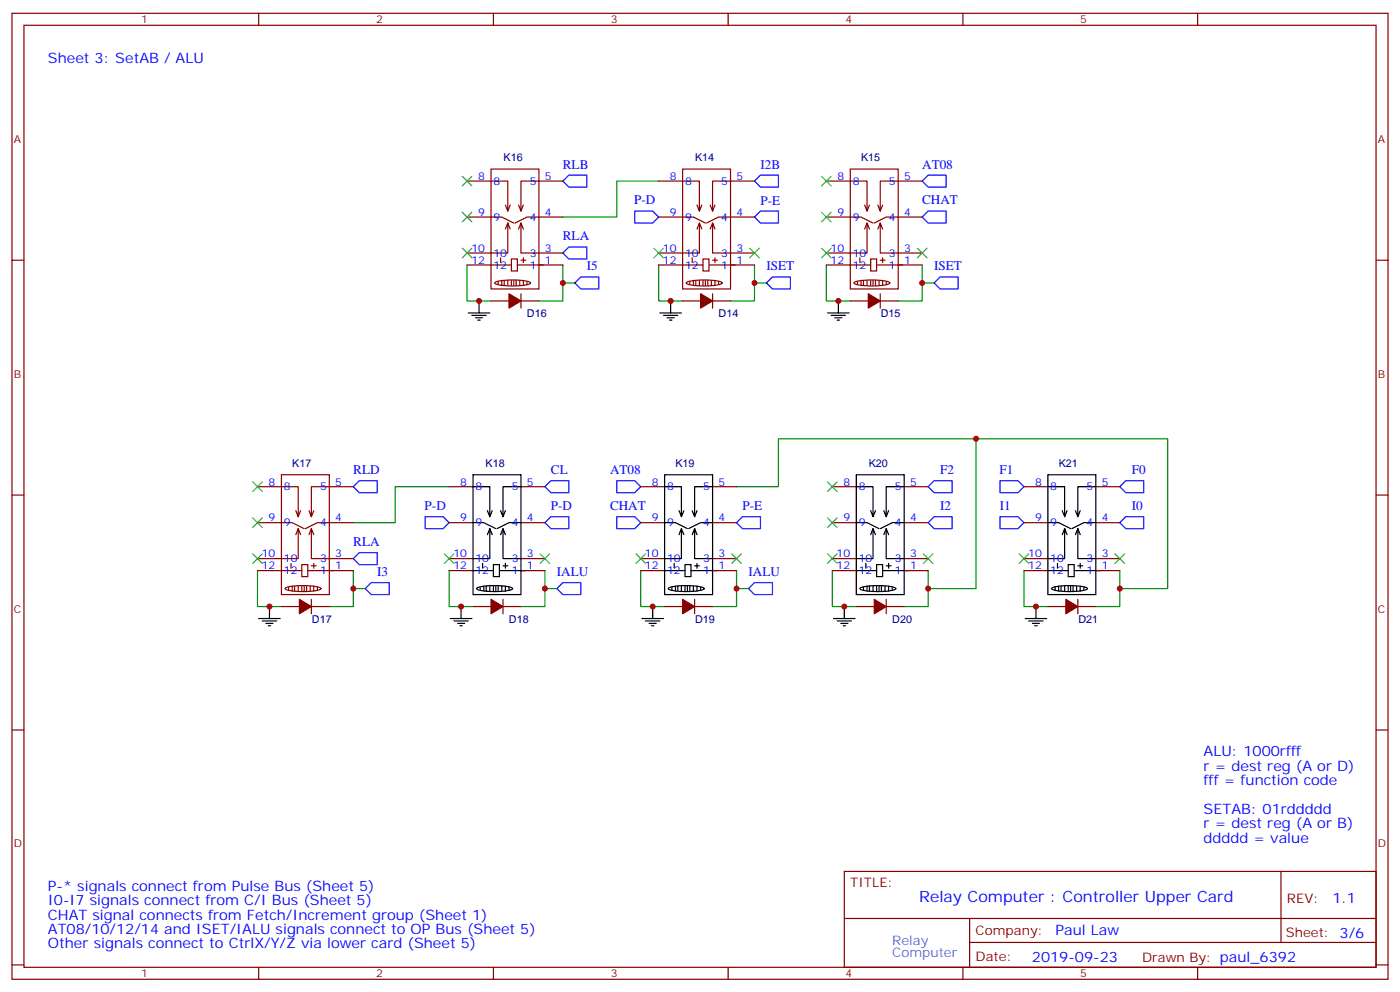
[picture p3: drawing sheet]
<svg xmlns="http://www.w3.org/2000/svg" width="412mm" height="292mm" viewBox="0 0 412 292" stroke-linecap="round" stroke-linejoin="round" font-family="sans-serif">
<g fill="none" stroke="#870000" stroke-width=".35">
<path d="M3.5 3.9h405.4v284.4h-405.4zM7.1 7.4h398.2v277.3h-398.2zM76.2 3.9v3.5M145.3 3.9v3.5M214.5 3.9v3.5M283.6 3.9v3.5M352.8 3.9v3.5M137.6 53.3h12v8.8l-.7-1.7M144.6 49.8h14.1v35.3h-14.1zM165.8 53.3h-12.3v8.8l-.7-1.7M194 53.3h12v8.8l-.7-1.7M201.1 49.8h14.1v35.3h-14.1z"/>
<path d="M222.2 53.3h-12.3v8.8l-.7-1.7M243.4 53.3h12v8.8l-.7-1.7M250.5 49.8h14.1v35.3h-14.1zM271.6 53.3h-12.3v8.8l-.7-1.7M3.5 76.6h3.6M137.6 63.9h10.2l3.5 1.8M137.6 78h13M147.5 75.9v1.4M149.6 65.7l-.7 1.7M150.3 67.4l-.7-1.7v8.8h-12M150.3 60.4l-.7 1.7M150.6 76.2h1.8v3.6h-1.8z"/>
<path d="M152.4 78h13.4M153.5 76.6h1.4M153.5 65.7l-.7 1.7M154.2 67.4l-.7-1.7v8.8h12.3M154.2 60.4l-.7 1.7M154.2 75.9v1.4M165.8 63.9h-10.6l-3.5 1.8M194 63.9h10.3l3.5 1.8M194 78h13.1M203.9 75.9v1.4M206 65.7l-.7 1.7M206.7 67.4l-.7-1.7v8.8h-12"/>
<path d="M206.7 60.4l-.7 1.7M207.1 76.2h1.7v3.6h-1.7zM208.8 78h13.4M209.9 76.6h1.4M209.9 65.7l-.7 1.7M210.6 67.4l-.7-1.7v8.8h12.3M210.6 60.4l-.7 1.7M210.6 75.9v1.4M222.2 63.9h-10.5l-3.6 1.8M243.4 63.9h10.2l3.6 1.8M243.4 78h13.1M253.3 75.9v1.4"/>
<path d="M255.4 65.7l-.7 1.7M256.1 67.4l-.7-1.7v8.8h-12M256.1 60.4l-.7 1.7M256.5 76.2h1.7v3.6h-1.7zM258.2 78h13.4M259.3 76.6h1.4M259.3 65.7l-.7 1.7M260 67.4l-.7-1.7v8.8h12.3M260 60.4l-.7 1.7M260 75.9v1.4M271.6 63.9h-10.5l-3.6 1.8M405.3 76.6h3.6"/>
<path d="M144.6 88.6h5.3M145.8 83.1a19.4 19.4 0 0 1 10.4 0l.1 .2a8.7 8.7 0 0 1-5.3 .9 8.7 8.7 0 0 1-5.3-.9zM146.8 82.9v.7M147.8 82.6v1.4M148.5 82.6v1.4M149.6 82.6v1.4M150.6 82.6v1.4M151.3 82.6v1.4M152 82.6v1.4M153.1 82.6v1.4M153.5 88.6h5.2M153.5 86.5v4.2"/>
<path d="M154.2 82.6v1.4M155.2 82.9v.7M201.1 88.6h5.3M202.2 83.1a19.4 19.4 0 0 1 10.4 0l.1 .2a8.7 8.7 0 0 1-5.3 .9 8.7 8.7 0 0 1-5.3-.9zM203.2 82.9v.7M204.3 82.6v1.4M205 82.6v1.4M206 82.6v1.4M207.1 82.6v1.4M207.8 82.6v1.4M208.5 82.6v1.4M209.5 82.6v1.4"/>
<path d="M209.9 86.5v4.2M209.9 88.6h5.3M210.6 82.6v1.4M211.7 82.9v.7M250.5 88.6h5.3M251.6 83.1a19.4 19.4 0 0 1 10.4 0l.1 .2a8.7 8.7 0 0 1-5.3 .9 8.7 8.7 0 0 1-5.3-.9zM252.6 82.9v.7M253.6 82.6v1.4M254.4 82.6v1.4M255.4 82.6v1.4M256.5 82.6v1.4M257.2 82.6v1.4"/>
<path d="M257.9 82.6v1.4M258.9 82.6v1.4M259.3 88.6h5.3M259.3 86.5v4.2M260 82.6v1.4M261.1 82.9v.7M82.9 139.7h14.1v35.3h-14.1zM3.5 145.7h3.6M75.8 153.8h10.3l3.5 1.8M75.8 143.3h12v8.8l-.7-1.8M87.8 155.6l-.7 1.8M88.5 157.4l-.7-1.8v8.8h-12"/>
<path d="M88.5 150.3l-.7 1.8M91.7 155.6l-.7 1.8M92.4 157.4l-.7-1.8v8.8h12.4M92.4 150.3l-.7 1.8M104.1 153.8h-10.6l-3.5 1.8M104.1 143.3h-12.4v8.8l-.7-1.8M132.3 153.8h7M132.3 143.3h7M153.5 153.8h7M153.5 143.3h7M188.7 153.8h7.1M188.7 143.3h7.1"/>
<path d="M209.9 153.8h7.1M209.9 143.3h7.1M245.2 153.8h7M245.2 143.3h7M266.3 153.8h7.1M266.3 143.3h7.1M301.6 153.8h7.1M301.6 143.3h7.1M322.8 153.8h7M322.8 143.3h7M405.3 145.7h3.6M75.8 168h13.1"/>
<path d="M82.9 178.5h5.3M84.1 173.1a19.4 19.4 0 0 1 10.3 0l.1 .1a8.7 8.7 0 0 1-5.2 .9 8.7 8.7 0 0 1-5.3-.9zM85 172.9v.7M85.7 165.8v1.5M86.1 172.5v1.5M86.8 172.5v1.5M87.8 172.5v1.5M88.9 166.2h1.8v3.5h-1.8zM88.9 172.5v1.5M89.6 172.5v1.5M90.3 172.5v1.5M90.7 168h13.4"/>
<path d="M91.4 172.5v1.5M91.7 178.5h5.3M91.7 166.5h1.4M91.7 176.4v4.3M92.4 165.8v1.5M92.4 172.5v1.5M93.5 172.9v.7M132.3 168h7M132.3 164.4h7M139.3 178.5h5.3M148.2 178.5h5.3M148.2 176.4v4.3"/>
<path d="M153.5 168h7M153.5 164.4h7M188.7 168h7.1M188.7 164.4h7.1M195.8 178.5h5.3M204.6 176.4v4.3M204.6 178.5h5.3M209.9 168h7.1M209.9 164.4h7.1M245.2 168h7M245.2 164.4h7M252.2 178.5h5.3"/>
<path d="M261.1 178.5h5.2M261.1 176.4v4.3M266.3 168h7.1M266.3 164.4h7.1M301.6 168h7.1M301.6 164.4h7.1M308.7 178.5h5.3M317.5 178.5h5.3M317.5 176.4v4.3M322.8 168h7M322.8 164.4h7M3.5 214.9h3.6"/>
<path d="M405.3 214.9h3.6M248.7 256.5h156.6v28.2h-156.6zM377.3 256.5v20.9M248.7 270.4h156.5M285.6 277.4h119.6M285.6 270.4v14.1M3.5 284h3.6M76.2 284.7v3.6M145.3 284.7v3.6M214.5 284.7v3.6M283.6 284.7v3.6M352.8 284.7v3.6"/>
<path d="M405.3 284h3.6"/>
</g>
<g fill="none" stroke="#008700" stroke-width=".35">
<path d="M194 53.3h-12.3v10.6h-15.9M137.6 78v10.6h7M165.8 78v10.6h-7.1M194 78v10.6h7.1M222.2 78v10.6h-7M243.4 78v10.6h7.1M271.6 78v10.6h-7M165.8 83.3h3.5M222.2 83.3h3.6M271.6 83.3h3.6M287.5 129.2h56.5v44h-14.2M132.3 143.3h-15.9v10.5h-12.3"/>
<path d="M217 143.3h12.3v-14.1h58.2v44h-14.1M75.8 168v10.5h7.1M104.1 168v10.5h-7.1M104.1 173.2h3.5M132.3 168v10.5h7M160.5 168v10.5h-7M160.5 173.2h3.5M188.7 168v10.5h7.1M217 168v10.5h-7.1M217 173.2h3.5M245.2 168v10.5h7M273.4 168v10.5h-7.1"/>
<path d="M301.6 168v10.5h7.1M329.8 168v10.5h-7"/>
</g>
<g fill="none" stroke="#000" stroke-width=".35">
<path d="M137.9 92.1h6.4M139 92.8h4.2M140.1 93.5h2.1M140.8 94.2h.7M141.1 88.6v3.5M194.4 92.1h6.3M195.4 92.8h4.3M196.5 93.5h2.1M197.2 94.2h.7M197.6 88.6v3.5M243.8 92.1h6.3M244.8 92.8h4.3"/>
<path d="M245.9 93.5h2.1M246.6 94.2h.7M246.9 88.6v3.5M139.3 139.7h14.2v35.3h-14.2zM195.8 139.7h14.1v35.3h-14.1zM252.2 139.7h14.1v35.3h-14.1zM308.7 139.7h14.1v35.3h-14.1zM139.3 153.8h3.2l3.5 1.8M139.3 143.3h5v8.8l-.7-1.8M144.3 155.6l-.7 1.8M145 157.4l-.7-1.8v8.8h-5M145 150.3l-.7 1.8"/>
<path d="M148.2 155.6l-.7 1.8M148.9 157.4l-.7-1.8v8.8h5.3M148.9 150.3l-.7 1.8M153.5 153.8h-3.6l-3.5 1.8M153.5 143.3h-5.3v8.8l-.7-1.8M195.8 153.8h3.2l3.5 1.8M195.8 143.3h4.9v8.8l-.7-1.8M200.7 155.6l-.7 1.8M201.4 157.4l-.7-1.8v8.8h-4.9M201.4 150.3l-.7 1.8M204.6 155.6l-.7 1.8M205.3 157.4l-.7-1.8v8.8h5.3"/>
<path d="M205.3 150.3l-.7 1.8M209.9 153.8h-3.5l-3.6 1.8M209.9 143.3h-5.3v8.8l-.7-1.8M252.2 153.8h3.2l3.5 1.8M252.2 143.3h5v8.8l-.7-1.8M257.2 155.6l-.7 1.8M257.9 157.4l-.7-1.8v8.8h-5M257.9 150.3l-.7 1.8M261.1 155.6l-.8 1.8M261.8 157.4l-.7-1.8v8.8h5.2M261.8 150.3l-.7 1.8M266.3 153.8h-3.5l-3.5 1.8"/>
<path d="M266.3 143.3h-5.2v8.8l-.8-1.8M308.7 153.8h3.2l3.5 1.8M308.7 143.3h4.9v8.8l-.7-1.8M313.6 155.6l-.7 1.8M314.3 157.4l-.7-1.8v8.8h-4.9M314.3 150.3l-.7 1.8M317.5 155.6l-.7 1.8M318.2 157.4l-.7-1.8v8.8h5.3M318.2 150.3l-.7 1.8M322.8 153.8h-3.5l-3.6 1.8M322.8 143.3h-5.3v8.8l-.7-1.8M79.4 178.5v3.6"/>
<path d="M135.8 178.5v3.6M139.3 168h6M140.5 173.1a19.4 19.4 0 0 1 10.4 0l.1 .1a8.7 8.7 0 0 1-5.3 .9 8.7 8.7 0 0 1-5.3-.9zM141.5 172.9v.7M142.2 165.8v1.5M142.5 172.5v1.5M143.2 172.5v1.5M144.3 172.5v1.5M145.3 166.2h1.8v3.5h-1.8zM145.3 172.5v1.5M146 172.5v1.5M146.8 172.5v1.5"/>
<path d="M147.1 168h7.8M147.8 172.5v1.5M148.2 166.5h1.4M148.9 165.8v1.5M148.9 172.5v1.5M149.9 172.9v.7M192.3 178.5v3.6M195.8 168h6M197 173.1a19.4 19.4 0 0 1 10.3 0l.1 .1a8.7 8.7 0 0 1-5.3 .9 8.7 8.7 0 0 1-5.3-.9zM197.9 172.9v.7M198.6 165.8v1.5M199 172.5v1.5"/>
<path d="M199.7 172.5v1.5M200.7 172.5v1.5M201.8 166.2h1.8v3.5h-1.8zM201.8 172.5v1.5M202.5 172.5v1.5M203.2 172.5v1.5M203.6 168h7.7M204.3 172.5v1.5M204.6 166.5h1.4M205.3 165.8v1.5M205.3 172.5v1.5M206.4 172.9v.7"/>
<path d="M248.7 178.5v3.6M252.2 168h6M253.4 173.1a19.4 19.4 0 0 1 10.4 0l.1 .1a8.7 8.7 0 0 1-5.3 .9 8.7 8.7 0 0 1-5.3-.9zM254.4 172.9v.7M255.1 165.8v1.5M255.4 172.5v1.5M256.1 172.5v1.5M257.2 172.5v1.5M258.2 166.2h1.8v3.5h-1.8zM258.2 172.5v1.5M258.9 172.5v1.5M259.6 172.5v1.5"/>
<path d="M260 168h7.8M260.7 172.5v1.5M261.1 166.5h1.4M261.8 165.8v1.5M261.8 172.5v1.5M262.8 172.9v.7M305.2 178.5v3.6M308.7 168h6M309.8 173.1a19.4 19.4 0 0 1 10.4 0l.1 .1a8.7 8.7 0 0 1-5.3 .9 8.7 8.7 0 0 1-5.3-.9zM310.8 172.9v.7M311.5 165.8v1.5M311.9 172.5v1.5"/>
<path d="M312.6 172.5v1.5M313.6 172.5v1.5M314.7 166.2h1.7v3.5h-1.7zM314.7 172.5v1.5M315.4 172.5v1.5M316.1 172.5v1.5M316.4 168h7.8M317.1 172.5v1.5M317.5 166.5h1.4M318.2 165.8v1.5M318.2 172.5v1.5M319.3 172.9v.7"/>
<path d="M76.2 182.1h6.3M77.3 182.8h4.2M78.3 183.5h2.1M79 184.2h.7M132.6 182.1h6.4M133.7 182.8h4.2M134.8 183.5h2.1M135.5 184.2h.7M189.1 182.1h6.3M190.1 182.8h4.3M191.2 183.5h2.1M191.9 184.2h.7"/>
<path d="M245.5 182.1h6.4M246.6 182.8h4.2M247.6 183.5h2.2M248.4 184.2h.7M302 182.1h6.3M303 182.8h4.3M304.1 183.5h2.1M304.8 184.2h.7"/>
</g>
<g fill="none" stroke="#00f" stroke-width=".35">
<path d="M165.8 53.3l1.8-1.8h5.3v3.6h-5.3zM222.2 53.3l1.8-1.8h5.3v3.6h-5.3zM271.6 53.3l1.8-1.8h5.3v3.6h-5.3zM165.8 74.5l1.8-1.8h5.3v3.5h-5.3zM187 62.1h5.3l1.7 1.8-1.7 1.8h-5.3zM222.2 63.9l1.8-1.8h5.3v3.6h-5.3zM271.6 63.9l1.8-1.8h5.3v3.6h-5.3zM169.3 83.3l1.8-1.8h5.3v3.6h-5.3zM225.8 83.3l1.7-1.8h5.3v3.6h-5.3zM275.2 83.3l1.7-1.8h5.3v3.6h-5.3zM104.1 143.3l1.7-1.8h5.3v3.5h-5.3zM125.2 152.1h5.3l1.8 1.7-1.8 1.8h-5.3z"/>
<path d="M160.5 153.8l1.8-1.7h5.3v3.5h-5.3zM160.5 143.3l1.8-1.8h5.3v3.5h-5.3zM181.7 152.1h5.3l1.7 1.7-1.7 1.8h-5.3zM181.7 141.5h5.3l1.7 1.8-1.7 1.7h-5.3zM217 153.8l1.7-1.7h5.3v3.5h-5.3zM273.4 143.3l1.8-1.8h5.3v3.5h-5.3zM275.2 152.1h5.3v3.5h-5.3l-1.8-1.8zM294.6 152.1h5.3l1.7 1.7-1.7 1.8h-5.3zM294.6 141.5h5.3l1.7 1.8-1.7 1.7h-5.3zM329.8 153.8l1.8-1.7h5.3v3.5h-5.3zM329.8 143.3l1.8-1.8h5.3v3.5h-5.3zM104.1 164.4l1.7-1.7h5.3v3.5h-5.3z"/>
<path d="M109.4 171.5h5.3v3.5h-5.3l-1.8-1.8zM164 173.2l1.8-1.7h5.3v3.5h-5.3zM220.5 173.2l1.7-1.7h5.3v3.5h-5.3z"/>
</g>
<g fill="#870000" stroke="#870000" stroke-width=".35">
<path d="M201.1 176.4l3.5 2.1-3.5 2.2z"/>
<path d="M144.6 176.4l3.6 2.1-3.6 2.2z"/>
<path d="M257.5 176.4l3.6 2.1-3.6 2.2z"/>
<path d="M314 176.4l3.5 2.1-3.5 2.2z"/>
<path d="M206.4 86.5l3.5 2.1-3.5 2.1z"/>
<path d="M255.8 86.5l3.5 2.1-3.5 2.1z"/>
<path d="M149.9 86.5l3.6 2.1-3.6 2.1z"/>
<path d="M88.2 176.4l3.5 2.1-3.5 2.2z"/>
</g>
<g fill="none" stroke="#3c3" stroke-width=".35">
<path d="M136.2 51.9l2.8 2.8M139 51.9l-2.8 2.8M242 51.9l2.8 2.8M244.8 51.9l-2.8 2.8M136.2 62.5l2.8 2.8M136.2 73.1l2.8 2.8M139 62.5l-2.8 2.8M139 73.1l-2.8 2.8M192.6 73.1l2.8 2.8M195.4 73.1l-2.8 2.8M220.8 73.1l2.9 2.8M223.7 73.1l-2.9 2.8"/>
<path d="M242 73.1l2.8 2.8M242 62.5l2.8 2.8M244.8 73.1l-2.8 2.8M244.8 62.5l-2.8 2.8M270.2 73.1l2.8 2.8M273 73.1l-2.8 2.8M74.4 141.9l2.9 2.8M74.4 152.4l2.9 2.9M77.3 141.9l-2.9 2.8M77.3 152.4l-2.9 2.9M243.8 152.4l2.8 2.9M243.8 141.9l2.8 2.8"/>
<path d="M246.6 152.4l-2.8 2.9M246.6 141.9l-2.8 2.8M74.4 163l2.9 2.8M77.3 163l-2.9 2.8M130.9 163l2.8 2.8M133.7 163l-2.8 2.8M159.1 163l2.8 2.8M161.9 163l-2.8 2.8M187.3 163l2.8 2.8M190.1 163l-2.8 2.8M215.5 163l2.9 2.8M218.4 163l-2.9 2.8"/>
<path d="M243.8 163l2.8 2.8M246.6 163l-2.8 2.8M272 163l2.8 2.8M274.8 163l-2.8 2.8M300.2 163l2.8 2.8M303 163l-2.8 2.8M328.4 163l2.9 2.8M331.3 163l-2.9 2.8"/>
</g>
<g fill="#c00">
<circle cx="273.4" cy="173.2" r=".88"/>
<circle cx="217" cy="173.2" r=".88"/>
<circle cx="104.1" cy="173.2" r=".88"/>
<circle cx="165.8" cy="83.3" r=".88"/>
<circle cx="192.3" cy="178.5" r=".88"/>
<circle cx="135.8" cy="178.5" r=".88"/>
<circle cx="248.7" cy="178.5" r=".88"/>
<circle cx="305.2" cy="178.5" r=".88"/>
<circle cx="197.6" cy="88.6" r=".88"/>
<circle cx="246.9" cy="88.6" r=".88"/>
<circle cx="79.4" cy="178.5" r=".88"/>
<circle cx="141.1" cy="88.6" r=".88"/>
<circle cx="222.3" cy="83.3" r=".88"/>
<circle cx="271.6" cy="83.3" r=".88"/>
<circle cx="160.5" cy="173.2" r=".88"/>
<circle cx="287.5" cy="129.2" r=".88"/>
<circle cx="329.8" cy="173.2" r=".88"/>
</g>
<text font-size="4.6" fill="#00f" x="270.8" y="265.5">Relay Computer : Controller Upper Card</text>
<g font-size="4.2" fill="#00f">
<text x="14.1" y="18.7">Sheet 3: SetAB / ALU</text>
<text x="354.5" y="222.6">ALU: 1000rfff</text>
<text x="354.5" y="226.9">r = dest reg (A or D)</text>
<text x="354.5" y="231.1">fff = function code</text>
<text x="354.5" y="239.6">SETAB: 01rddddd</text>
<text x="354.5" y="243.8">r = dest reg (A or B)</text>
<text x="354.5" y="248">ddddd = value</text>
<text x="14.1" y="262.2">P-* signals connect from Pulse Bus (Sheet 5)</text>
<text x="14.1" y="266.5">I0-I7 signals connect from C/I Bus (Sheet 5)</text>
<text x="392.5" y="265.8">1.1</text>
<text x="14.1" y="270.7">CHAT signal connects from Fetch/Increment group (Sheet 1)</text>
<text x="14.1" y="274.9">AT08/10/12/14 and ISET/IALU signals connect to OP Bus (Sheet 5)</text>
<text x="310.9" y="275.3">Paul Law</text>
<text x="14.1" y="279.2">Other signals connect to CtrlX/Y/Z via lower card (Sheet 5)</text>
<text x="304" y="283.1">2019-09-23</text>
</g>
<g font-size="3.9" fill="#00f">
<text x="165.8" y="49.6">RLB</text>
<text x="224" y="49.7">I2B</text>
<text x="271.6" y="49.6">AT08</text>
<text x="186.8" y="60.2">P-D</text>
<text x="224" y="60.2">P-E</text>
<text x="271.6" y="60.2">CHAT</text>
<text x="165.8" y="70.8">RLA</text>
<text x="172.9" y="79.6">I5</text>
<text x="225.8" y="79.6">ISET</text>
<text x="275.2" y="79.6">ISET</text>
<text x="104.1" y="139.6">RLD</text>
<text x="162.3" y="139.6">CL</text>
<text x="179.7" y="139.6">AT08</text>
<text x="276.9" y="139.6">F2</text>
<text x="294.5" y="139.6">F1</text>
<text x="333.4" y="139.6">F0</text>
<text x="125.1" y="150.1">P-D</text>
<text x="162.3" y="150.1">P-D</text>
<text x="179.7" y="150.1">CHAT</text>
<text x="218.7" y="150.1">P-E</text>
<text x="276.9" y="150.1">I2</text>
<text x="294.5" y="150.1">I1</text>
<text x="333.4" y="150.1">I0</text>
<text x="104.1" y="160.7">RLA</text>
<text x="111.1" y="169.5">I3</text>
<text x="164" y="169.5">IALU</text>
<text x="220.5" y="169.5">IALU</text>
</g>
<g font-size="3.9" fill="#800">
<text x="250.5" y="261.1">TITLE:</text>
<text x="379.1" y="265.8">REV:</text>
<text x="287.4" y="275.3">Company:</text>
<text x="378.7" y="275.9">Sheet: 3/6</text>
<text x="287.4" y="283">Date:</text>
<text x="336.4" y="283.1">Drawn By: paul_6392</text>
</g>
<g font-size="3.9" fill="#39c">
<text x="262.8" y="278">Relay</text>
<text x="262.8" y="281.6">Computer</text>
</g>
<g font-size="3.2" fill="#800">
<text x="41.6" y="6.9">1</text>
<text x="110.8" y="6.9">2</text>
<text x="179.9" y="6.9">3</text>
<text x="249.1" y="6.9">4</text>
<text x="318.2" y="6.9">5</text>
<text x="4.1" y="42">A</text>
<text x="405.9" y="42">A</text>
<text x="4.1" y="111.2">B</text>
<text x="405.9" y="111.2">B</text>
<text x="4.1" y="180.3">C</text>
<text x="405.9" y="180.3">C</text>
<text x="4.1" y="249.4">D</text>
<text x="405.9" y="249.4">D</text>
<text x="41.6" y="287.7">1</text>
<text x="110.8" y="287.7">2</text>
<text x="179.9" y="287.7">3</text>
<text x="249.1" y="287.7">4</text>
<text x="318.2" y="287.7">5</text>
</g>
<g font-size="3.2" fill="#000080">
<text x="148.3" y="47.4">K16</text>
<text x="204.8" y="47.4">K14</text>
<text x="253.6" y="47.4">K15</text>
<text x="155.2" y="93.3">D16</text>
<text x="211.7" y="93.3">D14</text>
<text x="259.4" y="93.3">D15</text>
<text x="86.1" y="137.4">K17</text>
<text x="143" y="137.4">K18</text>
<text x="199" y="137.4">K19</text>
<text x="255.9" y="137.4">K20</text>
<text x="311.9" y="137.4">K21</text>
<text x="91.9" y="183.2">D17</text>
<text x="149.9" y="183.2">D18</text>
<text x="204.8" y="183.2">D19</text>
<text x="262.8" y="183.2">D20</text>
<text x="317.7" y="183.2">D21</text>
</g>
<g font-size="3.2" fill="#00f">
<text x="140.9" y="53">8</text>
<text x="160.5" y="53">5</text>
<text x="197.3" y="53">8</text>
<text x="217" y="53">5</text>
<text x="246.7" y="53">8</text>
<text x="266.3" y="53">5</text>
<text x="145.3" y="54.4">8</text>
<text x="156" y="54.4">5</text>
<text x="201.8" y="54.4">8</text>
<text x="212.5" y="54.4">5</text>
<text x="251.2" y="54.4">8</text>
<text x="261.9" y="54.4">5</text>
<text x="140.9" y="63.5">9</text>
<text x="145.3" y="64.9">9</text>
<text x="156" y="64.9">4</text>
<text x="160.5" y="63.5">4</text>
<text x="197.3" y="63.5">9</text>
<text x="201.8" y="64.9">9</text>
<text x="212.5" y="64.9">4</text>
<text x="217" y="63.5">4</text>
<text x="246.7" y="63.5">9</text>
<text x="251.2" y="64.9">9</text>
<text x="261.9" y="64.9">4</text>
<text x="266.3" y="63.5">4</text>
<text x="138.8" y="77.6">12</text>
<text x="138.8" y="74.1">10</text>
<text x="145.3" y="75.5">10</text>
<text x="156" y="75.5">3</text>
<text x="160.5" y="74.1">3</text>
<text x="160.5" y="77.6">1</text>
<text x="195.3" y="77.6">12</text>
<text x="195.3" y="74.1">10</text>
<text x="201.8" y="75.5">10</text>
<text x="212.5" y="75.5">3</text>
<text x="217" y="74.1">3</text>
<text x="217" y="77.6">1</text>
<text x="244.7" y="77.6">12</text>
<text x="244.7" y="74.1">10</text>
<text x="251.2" y="75.5">10</text>
<text x="261.9" y="75.5">3</text>
<text x="266.3" y="74.1">3</text>
<text x="266.3" y="77.6">1</text>
<text x="145.3" y="79.1">12</text>
<text x="156" y="79.1">1</text>
<text x="201.8" y="79.1">12</text>
<text x="212.5" y="79.1">1</text>
<text x="251.2" y="79.1">12</text>
<text x="261.9" y="79.1">1</text>
<text x="79.1" y="142.9">8</text>
<text x="98.8" y="142.9">5</text>
<text x="135.6" y="142.9">8</text>
<text x="155.2" y="142.9">5</text>
<text x="192" y="142.9">8</text>
<text x="211.7" y="142.9">5</text>
<text x="248.5" y="142.9">8</text>
<text x="268.1" y="142.9">5</text>
<text x="304.9" y="142.9">8</text>
<text x="324.6" y="142.9">5</text>
<text x="83.6" y="144.3">8</text>
<text x="94.3" y="144.3">5</text>
<text x="140.1" y="144.3">8</text>
<text x="150.7" y="144.3">5</text>
<text x="196.5" y="144.3">8</text>
<text x="207.2" y="144.3">5</text>
<text x="252.9" y="144.3">8</text>
<text x="263.6" y="144.3">5</text>
<text x="309.4" y="144.3">8</text>
<text x="320.1" y="144.3">5</text>
<text x="79.1" y="153.5">9</text>
<text x="83.6" y="154.9">9</text>
<text x="94.3" y="154.9">4</text>
<text x="98.8" y="153.5">4</text>
<text x="135.6" y="153.5">9</text>
<text x="140.1" y="154.9">9</text>
<text x="150.7" y="154.9">4</text>
<text x="155.2" y="153.5">4</text>
<text x="192" y="153.5">9</text>
<text x="196.5" y="154.9">9</text>
<text x="207.2" y="154.9">4</text>
<text x="211.7" y="153.5">4</text>
<text x="248.5" y="153.5">9</text>
<text x="252.9" y="154.9">9</text>
<text x="263.6" y="154.9">4</text>
<text x="268.1" y="153.5">4</text>
<text x="304.9" y="153.5">9</text>
<text x="309.4" y="154.9">9</text>
<text x="320.1" y="154.9">4</text>
<text x="324.6" y="153.5">4</text>
<text x="77.1" y="167.6">12</text>
<text x="77.1" y="164.1">10</text>
<text x="83.6" y="165.5">10</text>
<text x="94.3" y="165.5">3</text>
<text x="98.8" y="164.1">3</text>
<text x="98.8" y="167.6">1</text>
<text x="133.6" y="167.6">12</text>
<text x="133.6" y="164.1">10</text>
<text x="140.1" y="165.5">10</text>
<text x="150.7" y="165.5">3</text>
<text x="155.2" y="164.1">3</text>
<text x="155.2" y="167.6">1</text>
<text x="190" y="167.6">12</text>
<text x="190" y="164.1">10</text>
<text x="196.5" y="165.5">10</text>
<text x="207.2" y="165.5">3</text>
<text x="211.7" y="164.1">3</text>
<text x="211.7" y="167.6">1</text>
<text x="246.4" y="167.6">12</text>
<text x="246.4" y="164.1">10</text>
<text x="252.9" y="165.5">10</text>
<text x="263.6" y="165.5">3</text>
<text x="268.1" y="164.1">3</text>
<text x="268.1" y="167.6">1</text>
<text x="302.9" y="167.6">12</text>
<text x="302.9" y="164.1">10</text>
<text x="309.4" y="165.5">10</text>
<text x="320.1" y="165.5">3</text>
<text x="324.6" y="164.1">3</text>
<text x="324.6" y="167.6">1</text>
<text x="83.6" y="169">12</text>
<text x="94.3" y="169">1</text>
<text x="140.1" y="169">12</text>
<text x="150.7" y="169">1</text>
<text x="196.5" y="169">12</text>
<text x="207.2" y="169">1</text>
<text x="252.9" y="169">12</text>
<text x="263.6" y="169">1</text>
<text x="309.4" y="169">12</text>
<text x="320.1" y="169">1</text>
</g>
</svg>
